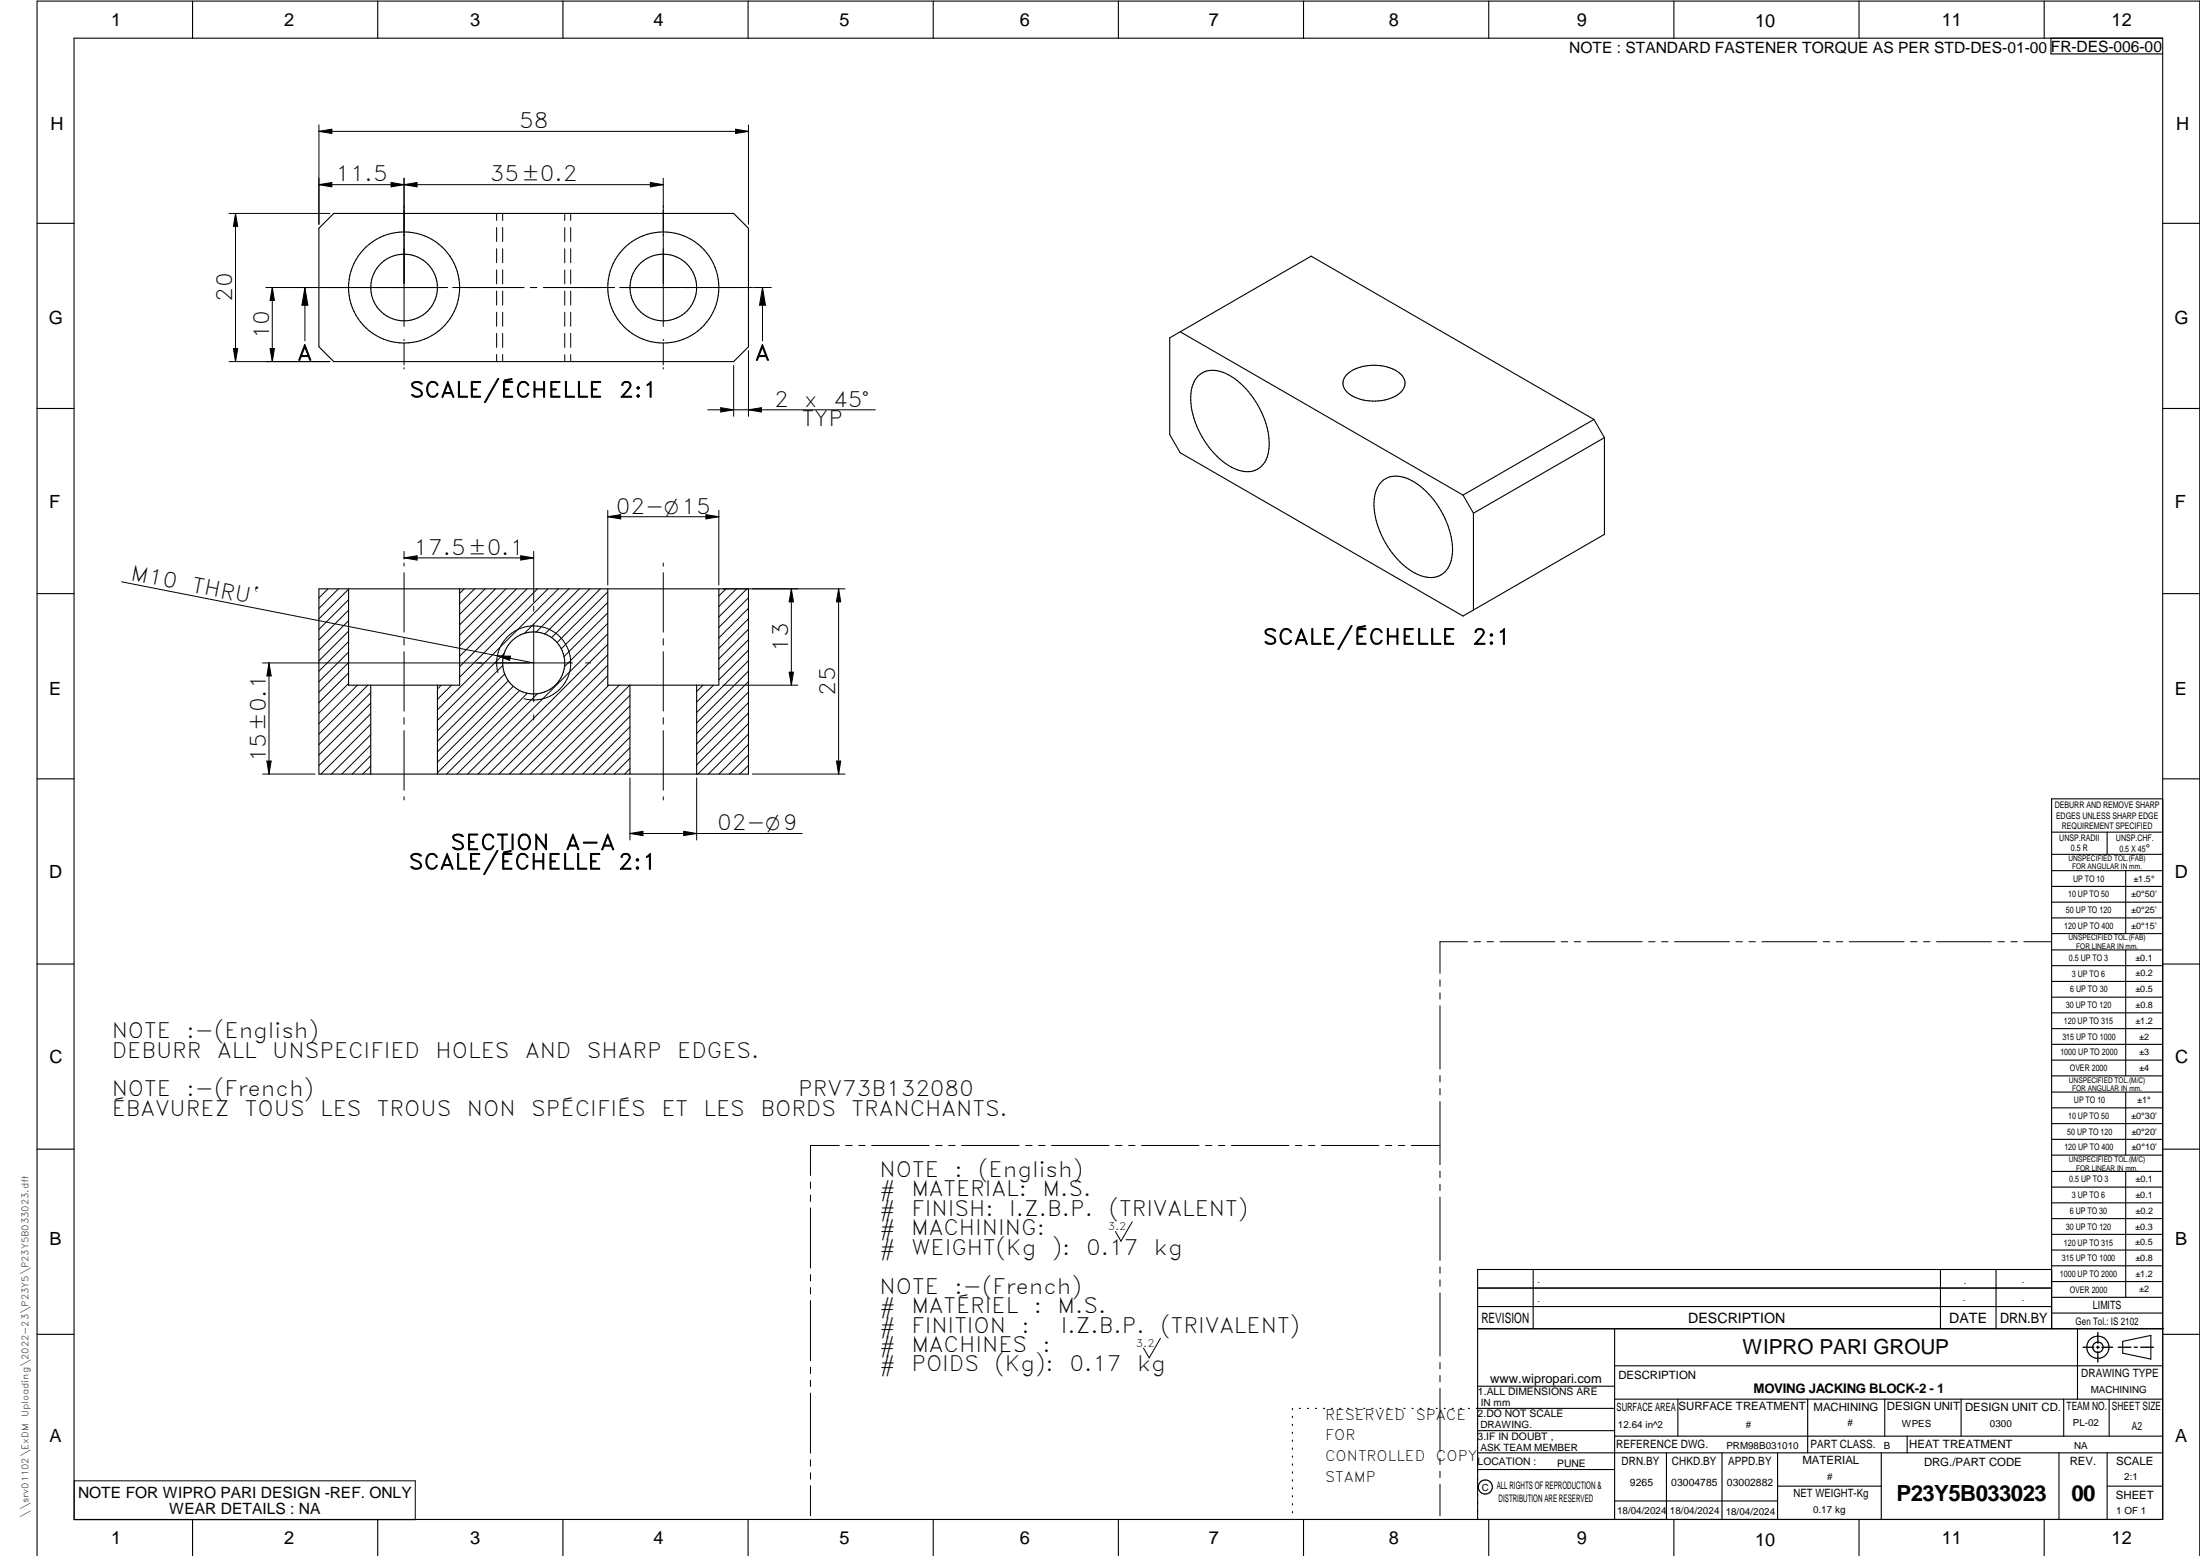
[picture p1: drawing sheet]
<svg xmlns="http://www.w3.org/2000/svg" width="594mm" height="420mm" viewBox="0 0 594 420" stroke-linecap="round" stroke-linejoin="round" font-family="sans-serif">
<g fill="none" stroke="#000" stroke-width=".3">
<path d="M20 10.3h564v400h-564zM52 .3v10M102 .3v10M152 .3v10M202 .3v10M252 .3v10M302 .3v10M352 .3v10M402 .3v10M452 .3v10M502 .3v10M552 .3v10"/>
<path d="M553.8 10.3v4.3h30.2M10 60.3h10M86.1 61.6l4-4h108l4 4v32l-4 4h-108l-4-4zM584 60.3h10M318.7 89.6l-2.8 1.6v26.1l2.8 5 76.4 44 38.2-22v-26.1M318.7 89.6l35.3-20.4 76.4 44.1M318.7 89.6l76.4 44.1M10 110.3h10M323.6 101.5a6.7 6.7 0 0 1 8.1-.3 22.9 22.9 0 0 1 11 19.9 5.9 5.9 0 0 1-6.3 6.3 15.9 15.9 0 0 1-10.6-7.5 20.2 20.2 0 0 1-3.9-15.3l.8-2.1zM363.7 101.1a12.1 12.1 0 0 1 12.4-1.4 4.1 4.1 0 0 1 3.1 4.7 7.8 7.8 0 0 1-6.9 3.8 10.6 10.6 0 0 1-9-2.8 3.1 3.1 0 0 1 .4-4.3zM430.4 113.3l2.9 4.9M430.4 113.3l-35.3 20.4"/>
<path d="M433.3 118.2l-35.4 20.4M584 110.3h10M373.1 130a6.7 6.7 0 0 1 8.1-.2 23 23 0 0 1 11 19.9 6.1 6.1 0 0 1-5.6 6.3 13.5 13.5 0 0 1-9.9-5.8 22.4 22.4 0 0 1-5.6-15.4l.5-2.4 .7-1.3zM395.1 133.7l2.8 4.9M397.9 138.6v26.1M86.1 159h116v50h-116zM94.1 159v26h30v-26M164.1 159v26h30v-26M10 160.3h10M584 160.3h10M100.1 185v24M118.1 185v24"/>
<path d="M170.1 185v24M188.1 185v24M10 210.3h10M584 215.7h-30v143.1M584 210.3h10M554 230.7h30M554 224.7h30M554 235.1h30M554 239.4h30M569 224.7v6M574 235.1v17M554 243.6h30"/>
<path d="M554 247.9h30M554 252.1h30M554 256.5h30M574 256.5v34M10 260.3h10M554 260.8h30M554 265h30M554 269.3h30M554 273.5h30M554 277.7h30M584 260.3h10M554 282h30"/>
<path d="M554 286.3h30M554 290.5h30M554 294.9h30M554 299.1h30M574 294.9v17M10 310.3h10M554 303.4h30M554 307.7h30M554 311.9h30M554 316.3h30M574 316.3v34M584 310.3h10"/>
<path d="M554 320.5h30M554 324.8h30M554 329.1h30M554 333.3h30M554 337.5h30M399 358.8h185.3M399 352.8h155M399 347.8h155M414 342.8v16M436 358.8v51.5M524 342.8v16M539 342.8v16"/>
<path d="M554 342.8h-155v67.5M554 341.8h30M554 346.1h30M554 350.3h30M554 354.6h30M561 358.8v19M10 360.3h10M399 374.3h37M436 368.8h148M436 377.8h148M453.1 377.8v10M488.1 377.8v14.5"/>
<path d="M508.9 377.8v10M529.6 377.8v10M557.3 377.8v10M569.5 377.8v10M573.2 362.2l7.6-1.6v6.4l-7.6-1.6zM584 360.3h10M349 380.3v.3M349 382.4v.4M349 384.6v.3M349 386.7v.4M349 388.9v.3M349 391v.4"/>
<path d="M349 393.2v.3M349 395.3v.3M349 397.4v.4M349 399.6v.3M350.9 380.3h.3M353 380.3h.3M355.2 380.3h.3M357.4 380.3h.3M359.6 380.3h.3M361.7 380.3h.3M363.9 380.3h.3M366.1 380.3h.3"/>
<path d="M368.3 380.3h.3M370.4 380.3h.3M372.6 380.3h.3M374.8 380.3h.3M376.9 380.3h.4M379.1 380.3h.3M381.3 380.3h.3M383.4 380.3h.4M385.6 380.3h.4M387.8 380.3h.3M390 380.3h.3M392.1 380.3h.4"/>
<path d="M394.3 380.3h.4M396.5 380.3h.3M399 396.8h37M399 392.3h185M399 386.3h37M436 387.8h148M436 380.3h-37.3M450 392.3v18M465 392.3v18M480 392.3v18M508 392.3v18M515 387.8v4.5"/>
<path d="M556 392.3v18M569 392.3v18M52 410.3v9.8M102 410.3v9.8M152 410.3v9.8M202 410.3v9.8M252 410.3v9.8M302 410.3v9.8M349 401.7v.4M349 403.9v.3M349 406v.4M349 408.2v.3"/>
<path d="M352 410.3v9.8M402 410.3v9.8M436 405.3h44M452 410.3v9.8M480 401.3h28M502 410.3v9.8M552 410.3v9.8M569 401.3h15M10 420.1v-419.8h584v419.8"/>
<circle cx="109.1" cy="77.6" r="15"/>
<circle cx="109.1" cy="77.6" r="9"/>
<circle cx="179.1" cy="77.6" r="15"/>
<circle cx="179.1" cy="77.6" r="9"/>
<circle cx="144.1" cy="179" r="8.4"/>
<circle cx="566.5" cy="363.8" r="1.4"/>
<circle cx="566.5" cy="363.8" r="3"/>
<circle cx="401.1" cy="401.5" r="1.91"/>
</g>
<g fill="none" stroke="#000" stroke-width=".27">
<path d="M86.1 35.5l3.5-.6v1.1zM86.1 33.7v26.9M86.1 35.5h116M198.6 34.9l3.5 .6-3.5 .5zM202.1 33.7v26.9M61.8 57.6h27.3M63.6 57.6l.6 3.5h-1.2zM63.6 57.6v40M86.1 49.9l3.5-.6v1.2zM86.1 49.9h93M105.6 49.3v1.2l7-1.2v1.2zM109.1 48.1v40"/>
<path d="M134.1 57.6v1.9M135.7 57.6v1.9M152.5 57.6v1.9M154.1 57.6v1.9M175.6 49.3l3.5 .6-3.5 .6zM179.1 48.1v40M71.8 77.6h49.1M73.5 77.6l.6 3.5h-1.2zM73.5 77.6v20M82.3 77.6l.8 4.8h-1.6zM82.3 77.6v14.4M122.2 77.6h19.3"/>
<path d="M134.1 61.4v3.8M134.1 67.2v3.8M134.1 72.9v3.8M134.1 78.6v3.8M135.7 61.4v3.8M135.7 67.2v3.8M135.7 72.9v3.8M135.7 78.6v3.8M143.2 77.6h1.8M152.5 61.5v3.8M152.5 67.2v3.8M152.5 72.9v3.8"/>
<path d="M152.5 78.6v3.8M154.1 61.4v3.8M154.1 67.2v3.8M154.1 72.9v3.8M154.1 78.6v3.8M166 77.6h-19.3M167.3 77.6h36M203.5 77.6h4.8M205.9 77.6l.8 4.8h-1.6zM205.9 77.6v14.4M61.8 97.6h27.3M63 94.1h1.2l-.6 3.5z"/>
<path d="M72.9 94.1h1.2l-.6 3.5zM109.1 91.6v.4M109.1 92.7v5.8M109.1 99.3v.3M134.1 84.3v3.8M134.1 90v3.8M134.1 95.7v1.9M135.7 84.3v3.8M135.7 90v3.8M135.7 95.7v1.9M152.5 84.3v3.8M152.5 90v3.8"/>
<path d="M152.5 95.8v1.8M154.1 84.3v3.8M154.1 90v3.8M154.1 95.7v1.9M179.1 91.6v.4M179.1 92.7v5.8M179.1 99.3v.3M198.1 98.7v13.7M202.1 94.7v17.7M191.1 110.7h45.3M194.6 110.1l3.5 .6-3.5 .6zM202.1 110.7l3.5-.6v1.2z"/>
<path d="M164.1 137.8v20.2M164.1 139.5l3.5-.5v1.1zM164.1 139.5h30M190.6 139l3.5 .5-3.5 .6zM194.1 137.8v20.2M32.8 157.1l111.3 21.9M88.6 159l-2.5 2.5M91.4 159l-5.3 5.3M94.1 159.1l-8 8M109.1 150.6l3.5-.5v1.1zM109.1 150.6h35M109.1 148.9v2.1"/>
<path d="M109.1 152v.9M109.1 154.6v16.1M125.3 159l-1.2 1.2M128.2 159l-4.1 4.1M131 159l-6.9 6.9M133.8 159l-9.7 9.7M136.6 159l-12.5 12.5M139.5 159l-15.4 15.4M140.6 150.1l3.5 .5-3.5 .6zM142.3 159l-18.2 18.2M144.1 148.9v13.7M145.1 159l-21 21"/>
<path d="M148 159l-23.9 23.9M150.8 159l-32.7 32.7M153.6 159l-12 12M156.4 159l-11.6 11.7M159.3 159l-12.2 12.2M162.1 159l-13.2 13.2M164.1 159.8l-13.7 13.7M179.1 152v.9M179.1 154.6v16.1M195.2 159h33M196 159l-1.9 1.9M198.9 159l-4.8 4.8"/>
<path d="M201.7 159l-7.6 7.6M213.7 159l.6 3.5h-1.2zM213.7 159v26M226.5 159l.5 3.5h-1.1zM226.5 159v50M70.9 179h83.7M72.6 179v30M72.6 179l.6 3.5h-1.1zM94.1 161.9l-8 8M94.1 164.8l-8 8M94.1 167.6l-8 8M94.1 170.4l-8 8"/>
<path d="M94.1 173.2l-8 8.1M94.1 176.1l-8 8M94.1 178.9l-8 8M109.1 172.5v1.7M109.1 176v16M130.1 179h.1M134.3 177.1l3.6 .1-.3 1.1zM135.8 179.7l-17.7 17.6M136.1 176.5l-18 18M144.1 163.6v.1M144.1 163.9v.9M144.1 165h.1"/>
<path d="M144.1 168.5v21M158.1 179h.1M158.3 179h1M159.4 179h.1M164.1 162.7l-12.5 12.5M164.1 165.5l-11.8 11.8M164.1 171.1l-37.8 37.9M164.1 168.3l-11.7 11.7M164.1 174l-35 35M164.1 176.8l-32.2 32.2M164.1 179.6l-29.4 29.4M179.1 172.5v1.7"/>
<path d="M179.1 176v16M202.1 161.4l-8 8M202.1 164.3l-8 8M202.1 167.1l-8 8M202.1 169.9l-8 8M202.1 172.7l-8 8M202.1 175.6l-8 8M202.1 178.4l-14 14M94.1 181.7l-8 8M94.1 184.6l-8 8M96.5 185l-10.4 10.4M99.3 185l-13.2 13.2"/>
<path d="M100.1 198.4l-10.6 10.6M100.1 189.9l-14 14M100.1 192.7l-14 14M100.1 195.5l-13.5 13.5M100.1 187l-14 14.1M109.1 193.8v1.7M109.1 197.3v16.1M119.1 185l-1 1M122 185l-3.9 3.8M134.5 181.6a10 10 0 0 1 8.8-12.5 10 10 0 0 1 10.8 10.8 10 10 0 0 1-12.6 8.8M136.3 182l-18.2 18.2M137.3 183.8l-19.2 19.2"/>
<path d="M138.6 185.3l-20.5 20.5M140.3 186.5l-22.2 22.2M142.4 187.2l-21.8 21.8M144.1 193v.1M144.1 193.2v1M144.1 194.3v.1M145.1 187.3l-21.7 21.7M164.1 182.5l-26.5 26.5M164.4 185l-24 24M167.2 185l-24 24M170 185l-24 24M170.1 187.8l-21.2 21.2"/>
<path d="M170.1 190.6l-18.4 18.4M170.1 193.4l-15.6 15.6M170.1 196.3l-12.7 12.7M170.1 199.1l-9.9 9.9M179.1 193.8v1.7M179.1 197.3v16.1M189.8 185l-1.7 1.7M192.7 185l-4.6 4.6M195.2 185h20.2M202.1 181.2l-14 14M202.1 184l-14 14.1M202.1 186.9l-14 14"/>
<path d="M202.1 189.7l-14 14M202.1 192.5l-14 14M202.1 198.2l-10.8 10.8M202.1 195.4l-13.6 13.6M213.1 181.5h1.2l-.6 3.5zM70.9 209h14.2M72.1 205.5h1.1l-.6 3.5zM100.1 201.2l-7.8 7.8M100.1 204l-5 5M100.1 206.9l-2.1 2.1M109.1 215.1v.9M170.1 210.1v16.7"/>
<path d="M170.1 201.9l-7.1 7.1M170.1 204.7l-4.3 4.3M170.1 207.6l-1.4 1.4M179.1 215.1v.9M188.1 210.1v16.7M202.1 206.7l-2.3 2.3M202.1 203.9l-5.2 5.1M202.1 201l-8 8M203.2 209h25M225.9 205.5h1.1l-.5 3.5zM170.1 225.1h46.5M170.1 225.1l3.5-.6v1.1z"/>
<path d="M184.6 224.5l3.5 .6-3.5 .5zM396.3 254.3h-7.5v8.5M398 254.3h1.8M401.5 254.3h1.8M405 254.3h14.9M421.6 254.3h1.7M425.1 254.3h1.7M428.6 254.3h14.8M445.2 254.3h1.7M448.7 254.3h1.7M452.2 254.3h14.8M468.8 254.3h1.7"/>
<path d="M472.3 254.3h1.7M475.8 254.3h14.8M492.4 254.3h1.7M495.9 254.3h1.7M499.4 254.3h14.8M515.9 254.3h1.8M519.4 254.3h1.8M522.9 254.3h14.9M539.5 254.3h1.7M543 254.3h1.7M546.5 254.3h7.4M388.8 264.6v1.7"/>
<path d="M388.8 268.1v1.7M388.8 271.6v17M388.8 290.4v1.8M388.8 293.9v1.8M388.8 297.4v17.1M218.9 319.2v1.7M226.6 309.3h-7.7v8.1M228.4 309.3h1.7M231.9 309.3h1.7M235.4 309.3h15.5M252.7 309.3h1.7M256.2 309.3h1.7"/>
<path d="M259.7 309.3h15.5M277 309.3h1.7M280.5 309.3h1.7M284 309.3h15.5M301.2 309.3h1.8M304.8 309.3h1.7M308.2 309.3h15.6M325.5 309.3h1.8M329 309.3h1.8M332.5 309.3h15.6M349.8 309.3h1.8M353.3 309.3h1.7"/>
<path d="M356.8 309.3h15.5M374.1 309.3h1.7M377.6 309.3h1.7M381.1 309.3h7.7M388.8 316.3v1.7M388.8 319.8v1.7M218.9 322.7v1.7M218.9 326.2v16.2M305.7 329.9l-3 5.3-1.5-2.7M388.8 323.3v17M218.9 344.2v1.7M218.9 347.7v1.7"/>
<path d="M218.9 351.2v16.2M388.8 342.1v1.7M388.8 345.6v1.7M388.8 349.1v17.1M218.9 369.2v1.7M218.9 372.7v1.7M218.9 376.2v16.2M313.3 361.4l-3 5.3-1.5-2.7M388.8 367.9v1.8M388.8 371.4v1.7M388.8 374.9v17.1M20 399.9h92.1v10.5h-92.1z"/>
<path d="M218.9 394.2v1.7M218.9 397.7v1.7M388.8 393.8v1.7M388.8 397.3v1.7M218.9 401.2v8.1M388.8 400.8v8.5"/>
</g>
<path d="M566.5 359.8v2.9M562.5 363.8h2.9M566.1 363.8h.8M566.5 363.5v.7M566.5 364.9v2.9M567.6 363.8h2.9M572 363.8h3.4M576.3 363.8h.9M578.1 363.8h3.4" fill="none" stroke="#000" stroke-width=".36"/>
<g fill="#000">
<path d="M86.1 35.5l3.5-.6v1.1zM198.6 34.9l3.5 .6-3.5 .5zM86.1 49.9l3.5-.6v1.2zM105.6 49.3l3.5 .6-3.5 .6zM109.1 49.9l3.5-.6v1.2zM175.6 49.3l3.5 .6-3.5 .6zM63.6 57.6l.6 3.5h-1.2zM63 94.1h1.2l-.6 3.5zM73.5 77.6l.6 3.5h-1.2zM72.9 94.1h1.2l-.6 3.5zM82.3 77.6l.8 4.8h-1.6zM205.9 77.6l.8 4.8h-1.6z"/>
<path d="M194.6 110.1l3.5 .6-3.5 .6zM202.1 110.7l3.5-.6v1.2zM164.1 139.5l3.5-.5v1.1zM190.6 139l3.5 .5-3.5 .6zM109.1 150.6l3.5-.5v1.1zM140.6 150.1l3.5 .5-3.5 .6zM134.3 177.1l3.6 .1-.3 1.1zM213.7 159l.6 3.5h-1.2zM226.5 159l.5 3.5h-1.1zM72.6 179l.6 3.5h-1.1zM213.1 181.5h1.2l-.6 3.5zM72.1 205.5h1.1l-.6 3.5z"/>
<path d="M225.9 205.5h1.1l-.5 3.5zM170.1 225.1l3.5-.6v1.1zM184.6 224.5l3.5 .6-3.5 .5z"/>
</g>
<g font-size="6">
<text x="512.1" y="405.2">P23Y5B033023</text>
<text x="559.4" y="405.2">00</text>
</g>
<g font-size="5.7">
<text x="140.2" y="34.6">58</text>
<text x="90.6" y="49">11.5</text>
<text x="132.2" y="49">35±0.2</text>
<text x="62.7" y="81.6" transform="rotate(-90 62.7 81.6)">20</text>
<text x="72.7" y="91.6" transform="rotate(-90 72.7 91.6)">10</text>
<text x="80.3" y="97.3">A</text>
<text x="203.9" y="97.3">A</text>
<text x="110.6" y="107.3">SCALE/ÉCHELLE</text>
<text x="167.1" y="107.3">2:1</text>
<text x="209.1" y="109.8">2</text>
<text x="217.2" y="109.8">x</text>
<text x="225" y="109.8">45°</text>
<text x="216.5" y="115">TYP</text>
<text x="166.3" y="138.7">02-O15</text>
<text x="111.6" y="149.8">17.5±0.1</text>
<text x="35" y="156.6" transform="rotate(11 35 156.6)">M10</text>
<text x="51.6" y="159.9" transform="rotate(11 51.6 159.9)">THRU`</text>
<text x="341" y="174">SCALE/ÉCHELLE</text>
<text x="397.6" y="174">2:1</text>
<text x="212.8" y="176" transform="rotate(-90 212.8 176)">13</text>
<text x="225.6" y="188" transform="rotate(-90 225.6 188)">25</text>
<text x="71.8" y="205.9" transform="rotate(-90 71.8 205.9)">15±0.1</text>
<text x="193.7" y="224.2">02-O9</text>
<text x="121.7" y="229.5">SECTION</text>
<text x="152.7" y="229.5">A-A</text>
<text x="110.4" y="234.7">SCALE/ÉCHELLE</text>
<text x="167" y="234.7">2:1</text>
<text x="30.2" y="280.3">NOTE</text>
<text x="50.4" y="280.3">:-(English)</text>
<text x="30.2" y="285.6">DEBURR</text>
<text x="58.6" y="285.6">ALL</text>
<text x="73.5" y="285.6">UNSPECIFIED</text>
<text x="117.6" y="285.6">HOLES</text>
<text x="141.8" y="285.6">AND</text>
<text x="158.5" y="285.6">SHARP</text>
<text x="182.9" y="285.6">EDGES.</text>
<text x="30.2" y="296.1">NOTE</text>
<text x="50.4" y="296.1">:-(French)</text>
<text x="215.6" y="296.1">PRV73B132080</text>
<text x="30.2" y="301.3">ÉBAVUREZ</text>
<text x="66.1" y="301.3">TOUS</text>
<text x="86.4" y="301.3">LES</text>
<text x="101.8" y="301.3">TROUS</text>
<text x="126.1" y="301.3">NON</text>
<text x="143.4" y="301.3">SPÉCIFIÉS</text>
<text x="178.6" y="301.3">ET</text>
<text x="190" y="301.3">LES</text>
<text x="205.3" y="301.3">BORDS</text>
<text x="229.9" y="301.3">TRANCHANTS.</text>
<text x="237.5" y="317.8">NOTE</text>
<text x="257.7" y="317.8">:</text>
<text x="264.2" y="317.8">(English)</text>
<text x="237.5" y="323.1">#</text>
<text x="246.1" y="323.1">MATERIAL:</text>
<text x="281.5" y="323.1">M.S.</text>
<text x="237.5" y="328.3">#</text>
<text x="246.1" y="328.3">FINISH:</text>
<text x="272.5" y="328.3">I.Z.B.P.</text>
<text x="299.4" y="328.3">(TRIVALENT)</text>
<text x="237.5" y="333.6">#</text>
<text x="246.1" y="333.6">MACHINING:</text>
<text x="237.5" y="338.8">#</text>
<text x="246.1" y="338.8">WEIGHT(Kg</text>
<text x="284" y="338.8">):</text>
<text x="293.3" y="338.8">0.17</text>
<text x="311.6" y="338.8">kg</text>
<text x="237.5" y="349.3">NOTE</text>
<text x="257.7" y="349.3">:-(French)</text>
<text x="237.5" y="354.6">#</text>
<text x="237.5" y="359.8">#</text>
<text x="246.1" y="354.6">MATÉRIEL</text>
<text x="246.1" y="359.8">FINITION</text>
<text x="275.9" y="359.8">:</text>
<text x="279.2" y="354.6">:</text>
<text x="285.6" y="354.6">M.S.</text>
<text x="286.5" y="359.8">I.Z.B.P.</text>
<text x="313.4" y="359.8">(TRIVALENT)</text>
<text x="237.5" y="365.1">#</text>
<text x="246.1" y="365.1">MACHINES</text>
<text x="281.6" y="365.1">:</text>
<text x="237.5" y="370.3">#</text>
<text x="246.1" y="370.3">POIDS</text>
<text x="268.6" y="370.3">(Kg):</text>
<text x="288.8" y="370.3">0.17</text>
<text x="307.1" y="370.3">kg</text>
</g>
<text font-size="5.6" x="470.5" y="365.5">WIPRO PARI GROUP</text>
<g font-size="4.9">
<text x="30" y="7">1</text>
<text x="76.7" y="7">2</text>
<text x="127" y="7">3</text>
<text x="176.5" y="7">4</text>
<text x="226.7" y="7">5</text>
<text x="275.4" y="7">6</text>
<text x="326.4" y="7">7</text>
<text x="375" y="7">8</text>
<text x="425.8" y="7">9</text>
<text x="473.9" y="7.4">10</text>
<text x="524.3" y="7">11</text>
<text x="570.2" y="7">12</text>
<text x="13.6" y="35.2">H</text>
<text x="587.6" y="35.2">H</text>
<text x="13.2" y="87.5">G</text>
<text x="587.2" y="87.5">G</text>
<text x="13.3" y="137.1">F</text>
<text x="587.3" y="137.1">F</text>
<text x="13.3" y="187.6">E</text>
<text x="587.3" y="187.6">E</text>
<text x="13.3" y="237">D</text>
<text x="587.3" y="237">D</text>
<text x="13.4" y="287.1">C</text>
<text x="587.4" y="287.1">C</text>
<text x="13.4" y="336.3">B</text>
<text x="587.4" y="336.3">B</text>
<text x="13.4" y="389.3">A</text>
<text x="587.4" y="389.3">A</text>
<text x="30" y="417">1</text>
<text x="76.7" y="417">2</text>
<text x="127" y="417">3</text>
<text x="176.5" y="417">4</text>
<text x="226.7" y="417">5</text>
<text x="275.4" y="417">6</text>
<text x="326.4" y="417">7</text>
<text x="375" y="417">8</text>
<text x="425.8" y="417">9</text>
<text x="473.9" y="417.4">10</text>
<text x="524.3" y="417">11</text>
<text x="570.2" y="417">12</text>
</g>
<g font-size="4.2">
<text x="423.7" y="14.3">NOTE : STANDARD FASTENER TORQUE AS PER STD-DES-01-00</text>
<text x="553.8" y="14">FR-DES-006-00</text>
<text x="21.1" y="404.4">NOTE FOR WIPRO PARI DESIGN -REF. ONLY</text>
<text x="45.7" y="408.9">WEAR DETAILS : NA</text>
</g>
<g font-size="3.9">
<text x="357.8" y="383.4">RESERVED</text>
<text x="382.3" y="383.4">SPACE</text>
<text x="357.8" y="388.9">FOR</text>
<text x="357.8" y="394.5">CONTROLLED</text>
<text x="387.8" y="394.5">COPY</text>
<text x="357.8" y="400.1">STAMP</text>
</g>
<g font-size="3.8">
<text x="400.1" y="357.1">REVISION</text>
<text x="455.9" y="357.1">DESCRIPTION</text>
<text x="526.4" y="357.1">DATE</text>
<text x="540.1" y="357.1">DRN.BY</text>
</g>
<text font-size="3.6" x="473.5" y="376.2">MOVING JACKING BLOCK-2 - 1</text>
<text font-size="3.5" x="402.4" y="373.3">www.wipropari.com</text>
<g font-size="3.1">
<text x="565.2" y="353.5">LIMITS</text>
<text x="562" y="371.7">DRAWING TYPE</text>
<text x="437" y="372.3">DESCRIPTION</text>
<text x="436.5" y="380.9">SURFACE AREA</text>
<text x="453.3" y="380.9">SURFACE TREATMENT</text>
<text x="489.7" y="380.9">MACHINING</text>
<text x="509.5" y="380.9">DESIGN UNIT</text>
<text x="530.6" y="380.9">DESIGN UNIT CD.</text>
<text x="558" y="380.7">TEAM NO.</text>
<text x="570.3" y="380.7">SHEET SIZE</text>
<text x="575.6" y="386.1">A2</text>
<text x="436.4" y="391.1">REFERENCE DWG.</text>
<text x="437.9" y="395.5">DRN.BY</text>
<text x="451.5" y="395.5">CHKD.BY</text>
<text x="466.6" y="395.5">APPD.BY</text>
<text x="486.7" y="395.4">MATERIAL</text>
<text x="488.9" y="391">PART CLASS.</text>
<text x="515.6" y="391">HEAT TREATMENT</text>
<text x="519.6" y="395.9">DRG./PART CODE</text>
<text x="558.9" y="395.6">REV.</text>
<text x="571.4" y="395.6">SCALE</text>
<text x="484.3" y="404.3">NET WEIGHT-Kg</text>
<text x="571.4" y="404.7">SHEET</text>
</g>
<text font-size="3" x="579.5" y="230.1">°</text>
<g font-size="2.8">
<text x="299.1" y="332.1">3.2</text>
<text x="560.5" y="357.7">Gen Tol.: IS 2102</text>
<text x="306.7" y="363.6">3.2</text>
<text x="399.1" y="376.7">1.ALL DIMENSIONS ARE</text>
<text x="399" y="382.7">2.DO NOT SCALE</text>
<text x="399" y="388.7">3.IF IN DOUBT ,</text>
<text x="399" y="395.5">LOCATION :</text>
<text x="420.5" y="396">PUNE</text>
<text x="440.2" y="401.3">9265</text>
<text x="451.3" y="401.2">03004785</text>
<text x="466.3" y="401.3">03002882</text>
<text x="404.2" y="402">ALL RIGHTS OF REPRODUCTION &amp;</text>
<text x="404.7" y="405.4">DISTRIBUTION ARE RESERVED</text>
</g>
<g font-size="2.7">
<text x="564.6" y="376.2">MACHINING</text>
<text x="399.9" y="379.7">IN mm</text>
<text x="399.8" y="385.7">DRAWING.</text>
<text x="436.9" y="385.5">12.64 in^2</text>
<text x="471.4" y="385.6">#</text>
<text x="498.9" y="385.1">#</text>
<text x="513.6" y="385.3">WPES</text>
<text x="537.3" y="385.2">0300</text>
<text x="559.7" y="385.2">PL-02</text>
<text x="399.8" y="391.8">ASK TEAM MEMBER</text>
<text x="466.2" y="391.2">PRM98B031010</text>
<text x="508.7" y="391.2">B</text>
<text x="560.1" y="391.2">NA</text>
<text x="493.4" y="399.6">#</text>
<text x="573.6" y="399.8">2:1</text>
<text x="400.1" y="402.5">C</text>
<text x="436.7" y="408.7">18/04/2024</text>
<text x="450.9" y="408.8">18/04/2024</text>
<text x="466" y="409">18/04/2024</text>
<text x="489.6" y="408.5">0.17 kg</text>
<text x="571.5" y="408.7">1 OF 1</text>
</g>
<g font-size="2.5">
<text x="559.2" y="229.9">0.5 R</text>
<text x="572.3" y="230.1">0.5 X 45</text>
<text x="559.4" y="323.5">3 UP TO 6</text>
<text x="558.9" y="327.8">6 UP TO 30</text>
<text x="557.8" y="332">30 UP TO 120</text>
<text x="415.2" y="346.4">.</text>
<text x="530.3" y="346.6">.</text>
<text x="545.9" y="346.4">.</text>
<text x="415.2" y="351.5">.</text>
<text x="530.1" y="351.3">.</text>
<text x="545.9" y="351.4">.</text>
</g>
<g font-size="2.4">
<text x="554.9" y="218.3">DEBURR AND REMOVE SHARP</text>
<text x="555.2" y="221.1">EDGES UNLESS SHARP EDGE</text>
<text x="556.1" y="227.2">UNSP.RADII</text>
<text x="556.8" y="223.8">REQUIREMENT SPECIFIED</text>
<text x="571.4" y="227">UNSP.CHF.</text>
<text x="559.8" y="238">UP TO 10</text>
<text x="576.1" y="238.1">±1.5°</text>
<text x="558.5" y="242.3">10 UP TO 50</text>
<text x="575.5" y="242.3">±0°50'</text>
<text x="557.4" y="250.8">120 UP TO 400</text>
<text x="557.9" y="246.5">50 UP TO 120</text>
<text x="575.5" y="250.8">±0°15'</text>
<text x="575.5" y="246.6">±0°25'</text>
<text x="558.7" y="259.4">0.5 UP TO 3</text>
<text x="559.5" y="263.7">3 UP TO 6</text>
<text x="576.6" y="259.4">±0.1</text>
<text x="576.6" y="263.7">±0.2</text>
<text x="559" y="268">6 UP TO 30</text>
<text x="576.6" y="268">±0.5</text>
<text x="557.9" y="272.2">30 UP TO 120</text>
<text x="576.6" y="272.2">±0.8</text>
<text x="556.9" y="280.7">315 UP TO 1000</text>
<text x="557.3" y="276.5">120 UP TO 315</text>
<text x="576.6" y="276.5">±1.2</text>
<text x="577.7" y="280.7">±2</text>
<text x="556.4" y="284.9">1000 UP TO 2000</text>
<text x="577.6" y="285">±3</text>
<text x="558.9" y="289.2">OVER 2000</text>
<text x="577.7" y="289.3">±4</text>
<text x="560" y="297.9">UP TO 10</text>
<text x="577.1" y="297.9">±1°</text>
<text x="558.5" y="302.1">10 UP TO 50</text>
<text x="575.5" y="302.2">±0°30'</text>
<text x="557.5" y="310.6">120 UP TO 400</text>
<text x="558.2" y="306.4">50 UP TO 120</text>
<text x="575.5" y="310.6">±0°10'</text>
<text x="575.5" y="306.4">±0°20'</text>
<text x="558.8" y="319.2">0.5 UP TO 3</text>
<text x="576.6" y="323.5">±0.1</text>
<text x="576.6" y="319.3">±0.1</text>
<text x="576.7" y="327.8">±0.2</text>
<text x="576.6" y="332">±0.3</text>
<text x="556.8" y="340.6">315 UP TO 1000</text>
<text x="557.3" y="336.3">120 UP TO 315</text>
<text x="576.6" y="336.3">±0.5</text>
<text x="576.6" y="340.6">±0.8</text>
<text x="556.2" y="344.8">1000 UP TO 2000</text>
<text x="576.6" y="344.8">±1.2</text>
<text x="558.9" y="349">OVER 2000</text>
<text x="577.7" y="349">±2</text>
<text x="7.7" y="382.7" transform="rotate(-90 7.7 382.7)">Uploading\2022-23\P23Y5\P23Y5B033023.dft</text>
<text x="7.7" y="409.9" transform="rotate(-90 7.7 409.9)">\\srv01102\ExDM</text>
</g>
<g font-size="2.1">
<text x="558.6" y="232.4">UNSPECIFIED TOL.(FAB)</text>
<text x="559.5" y="234.8">FOR ANGULAR IN mm.</text>
<text x="558.6" y="254">UNSPECIFIED TOL.(FAB)</text>
<text x="560.7" y="256.3">FOR LINEAR IN mm.</text>
<text x="558.7" y="292.4">UNSPECIFIED TOL.(M/C)</text>
<text x="559.6" y="294.7">FOR ANGULAR IN mm.</text>
<text x="558.7" y="313.8">UNSPECIFIED TOL.(M/C)</text>
<text x="560.6" y="316.2">FOR LINEAR IN mm.</text>
</g>
</svg>
